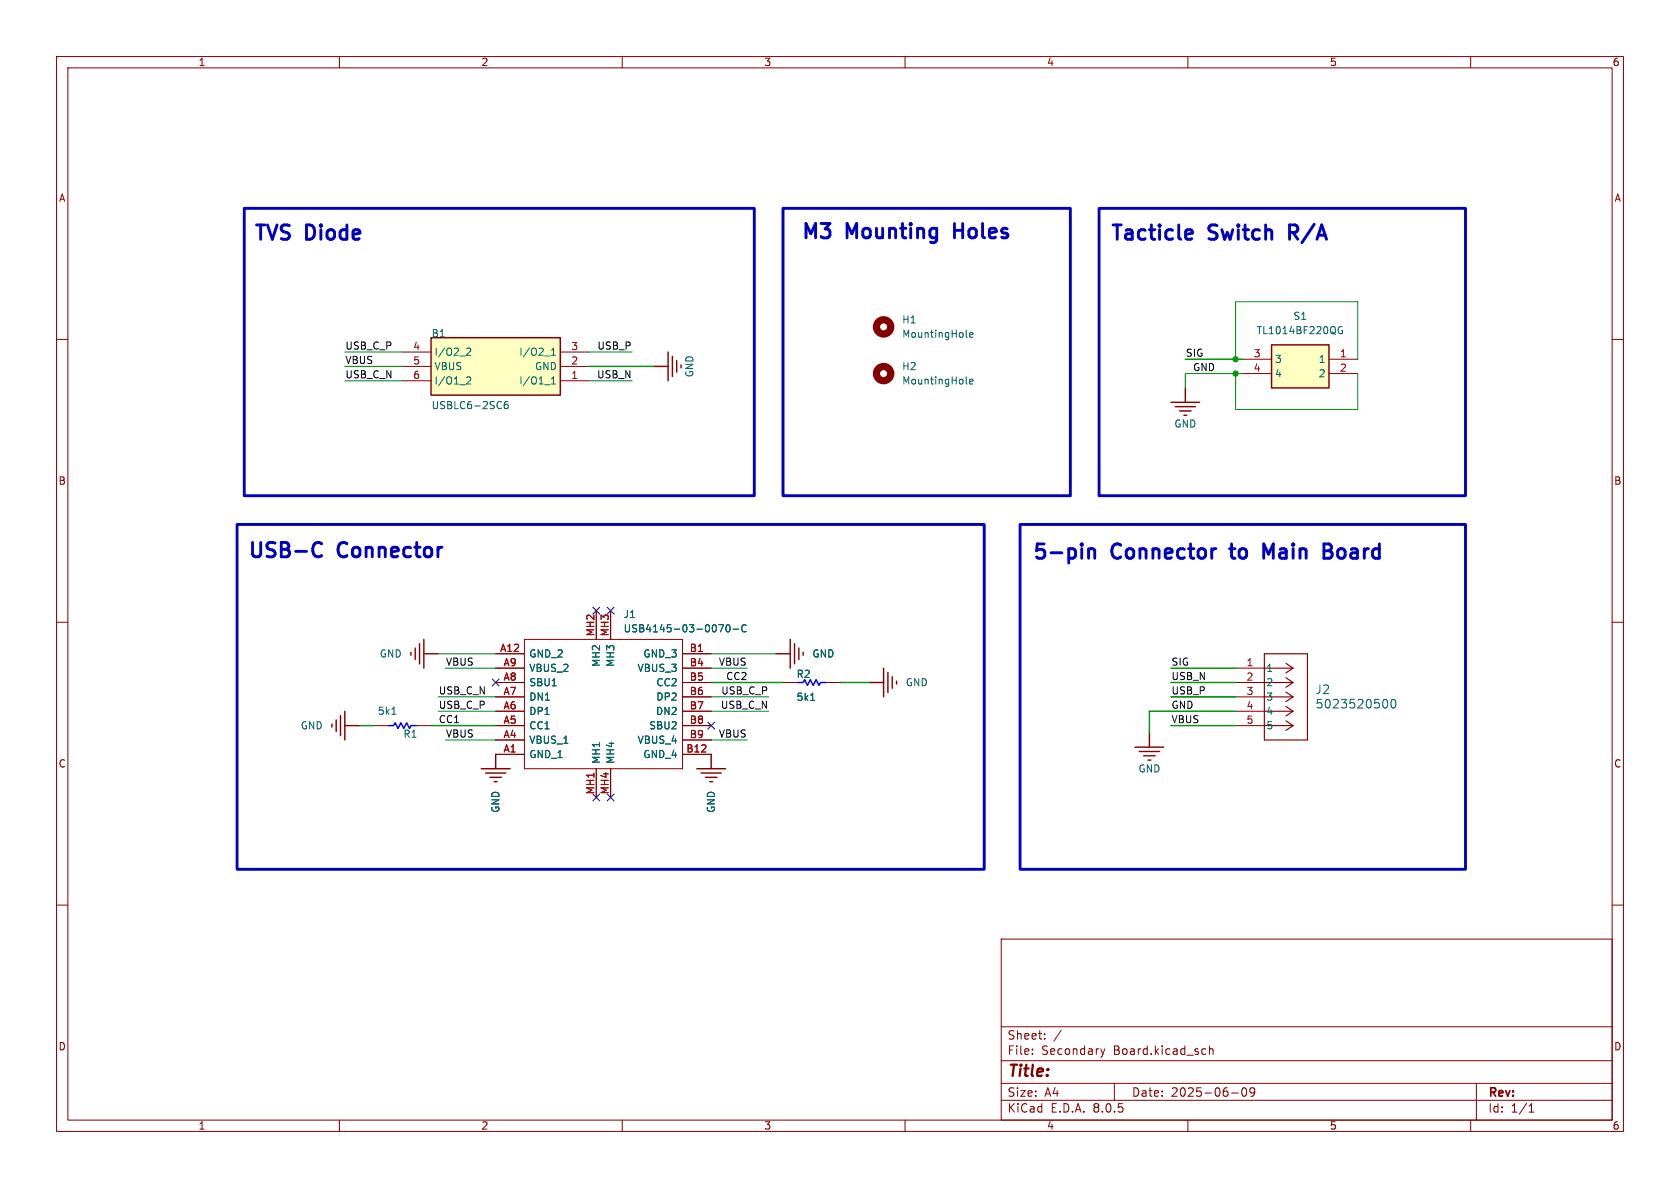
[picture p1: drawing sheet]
<svg xmlns="http://www.w3.org/2000/svg" width="297mm" height="210mm" viewBox="0 0 297 210" stroke-linecap="round" stroke-linejoin="round" font-family="sans-serif">
<g fill="none" stroke="#840000" stroke-width=".18">
<path d="M10 10h277v190h-277zM12 12h273v186h-273zM60 10v2M110 10v2M160 10v2M210 10v2M260 10v2M10 60h2M285 60h2M10 110h2M87.6 118.1h5.1M87.6 115.6h5.1"/>
<path d="M92.7 113h27.9v22.9h-27.9zM105.4 108v5M107.9 108v5M120.6 118.1h5.1M120.6 115.6h5.1M218.4 118.1h5.1M285 110h2M66 128.3h2.6M73.7 128.3h2.5M87.6 120.7h5.1M87.6 123.2h5.1M87.6 125.7h5.1"/>
<path d="M87.6 128.3h5.1M87.6 133.4h5.1M87.6 130.8h5.1M105.4 135.9v5.1M107.9 135.9v5.1M120.6 120.7h5.1M120.6 123.2h5.1M120.6 125.7h5.1M120.6 128.3h5.1M120.6 133.4h5.1M120.6 130.8h5.1M138.4 120.7h2.6"/>
<path d="M146 120.7h2.6M218.4 120.7h5.1M218.4 123.2h5.1M218.4 125.7h5.1M218.4 128.3h5.1M10 160h2M285 160h2M177 166h108v32h-108zM60 198v2M110 198v2M160 198v2M177 194.5h108"/>
<path d="M177 191.5h108M177 187.5h108M177 181.5h108M182.5 186.3v.1M182.5 185.5v.1M184.7 183.6v.1M184.7 182.8v.1M187.6 182.1l-1.3 2M194.6 185.4l.4 1M195 186.4l-.3 .4M195.3 185.4l-.3 1M197 191.5v3"/>
<path d="M210 198v2M212.7 185.4l.5 .1M213.2 186.3l-.5 .1M213.8 185.5l.2-.1 .4 .1 .1 .9M213.8 184.9v1.5M217.7 193.2h1.2M219.7 192.4l.2-.1a.81 .81 0 0 1 .6 .6 .81 .81 0 0 1-.3 .8l-.2 .1a.81 .81 0 0 1-.3-1.4zM221.8 192.9l-.3 .3h-.3l-.2-.3 .1-.5 .4-.1 .2 .1a.99 .99 0 0 1-.3 1.4h-.3M260 198v2M261 191.5v6.5M270.3 196.6h.9M270.3 195.5l.4-.4v1.5"/>
</g>
<path d="M68.6 128.3h1l.2-.5 .6 1 .5-1 .5 1 .5-1 .5 1 .2-.5h1.1M141 120.7h1l.2-.6 .5 1.1 .6-1.1 .5 1.1 .5-1.1 .5 1.1 .2-.5h1" fill="none" stroke="#00f" stroke-width=".25"/>
<path d="M170.8 59.5l.2 .1M171.4 59.2l.6-.1v-.3h-.4l-.2 .2 .1 .6h.5M170.8 67.7l.2 .2M171.4 67.5l.6-.2v-.2l-.4-.1-.2 .2 .1 .6h.5M127.1 110.4h.8l-.5 1.3M128.5 110.6l.1-.2a.68 .68 0 0 1 .5 .7 .68 .68 0 0 1-.5 .6l-.1-.1-.2-.4zM129.6 111.2h1M131.9 110.6a.6 .6 0 0 0-.8 .4 .6 .6 0 0 0 .6 .7l.2-.1M69.3 126.3h.7M143.3 123.8h.7M244.8 123.6a.83 .83 0 0 1 .6 .7 .83 .83 0 0 1-.3 .8l-.3 .1M246 123.8l.3-.2a.83 .83 0 0 1 .6 .7 .83 .83 0 0 1-.4 .8l-.1 .1a.82 .82 0 0 1-.4-1.4z" fill="none" stroke="#006464" stroke-width=".18"/>
<g fill="none" stroke="#840000" stroke-width=".2">
<path d="M223.5 115.6h7.6v15.2h-7.6zM223.5 118.1h5.1M227.3 119.8l1.3 .9M227.3 117.3l1.3 .8M228.6 118.1l-1.3 .9M223.5 128.3h5.1M223.5 125.7h5.1M223.5 123.2h5.1M223.5 120.7h5.1M227.3 127.4l1.3 .9M227.3 124.9l1.3 .8M227.3 122.3l1.3 .9"/>
<path d="M228.6 128.3l-1.3 .8M228.6 125.7l-1.3 .9M228.6 123.2l-1.3 .8M228.6 120.7l-1.3 .8"/>
</g>
<g fill="none" stroke="#840000" stroke-width=".25">
<path d="M137.2 115.6h2.5M139.7 113v5.1M140.5 113.8v3.5M141.2 114.6v2M142 115.3v.5M156.2 118.1v5.1M157 118.9v3.5M157.7 119.6v2.1M85.1 135.9h5.1M85.9 136.7h3.5M86.6 137.4h2M87.4 138.2h.5"/>
<path d="M87.6 133.4v2.5M123.2 135.9h5.1M124 136.7h3.5M124.7 137.4h2M125.5 138.2h.5M125.7 133.4v2.5M153.7 120.7h2.5M158.5 120.4v.5M200.7 132.1h5M201.4 132.8h3.6M202.2 133.6h2M202.9 134.4h.6"/>
<path d="M203.2 129.5v2.6"/>
</g>
<g fill="none" stroke="#840000" stroke-width="1.3">
<circle cx="156.2" cy="57.8" r="1.27"/>
<circle cx="156.2" cy="66" r="1.27"/>
</g>
<path d="M224.8 61h10.1v7.6h-10.1z" fill="#ffffc2"/>
<g fill="none" stroke="#840000" stroke-width=".25">
<path d="M115.6 64.8h2.5M118.1 62.2v5.1M118.9 63v3.5M119.6 63.8v2M120.4 64.5v.5M207 71.1h5.1M207.8 71.9h3.5M208.5 72.6h2.1M209.3 73.4h.5M209.5 68.6v2.5M224.8 61h10.1v7.6h-10.1zM72.6 115.3v.5"/>
<path d="M73.4 114.6v2M74.2 113.8v3.5M74.9 113v5.1M74.9 115.6h2.6"/>
</g>
<path d="M219.7 63.5h5.1M219.7 66h5.1M234.9 63.5h5.1M234.9 66h5.1" fill="none" stroke="#840000" stroke-width=".18"/>
<path d="M237.3 57.8a.59 .59 0 0 0-.8 .6 .59 .59 0 0 0 .8 .5v-.4h-.2" fill="none" stroke="#006464" stroke-width=".18"/>
<path d="M76.2 59.7h22.9v10.2h-22.9z" fill="#ffffc2"/>
<path d="M76.2 59.7h22.9v10.2h-22.9zM58.7 128v.5M59.4 127.3v2M60.2 126.5v3.5M61 125.7v5.1M61 128.3h2.5" fill="none" stroke="#840000" stroke-width=".25"/>
<g fill="none" stroke="#840000" stroke-width=".18">
<path d="M71.1 67.3h5.1M71.1 64.8h5.1M71.1 62.2h5.1M99.1 67.3h5M99.1 64.8h5M99.1 62.2h5M87.6 115.6h5.1M87.6 118.1h5.1M105.4 108v5M107.9 108v5M120.6 115.6h5.1M120.6 118.1h5.1"/>
<path d="M87.6 133.4h5.1M87.6 130.8h5.1M87.6 128.3h5.1M87.6 125.7h5.1M87.6 123.2h5.1M87.6 120.7h5.1M105.4 135.9v5.1M107.9 135.9v5.1M120.6 133.4h5.1M120.6 130.8h5.1M120.6 128.3h5.1M120.6 125.7h5.1"/>
<path d="M120.6 123.2h5.1M120.6 120.7h5.1M138.4 120.7h2.6M146 120.7h2.6"/>
</g>
<path d="M82.5 66.7l.5-.1 .2 .4-.8 .9h.8M82.5 61.7l.5-.2 .2 .4-.8 .9h.8M89.7 71h-.3a.86 .86 0 0 0 0 1.2l.4-.1 .1-.4-.3-.2h-.2l-.3 .2M97.5 67.9h.7M97.5 61.9l.3-.4v1.3M97.5 67l.3-.4v1.3M97.5 62.8h.7M127.1 110.4h.8l-.5 1.3M128.5 110.6l.1-.2a.68 .68 0 0 1 .5 .7 .68 .68 0 0 1-.5 .6l-.1-.1-.2-.4zM129.6 111.2h1M131.9 110.6a.6 .6 0 0 0-.8 .4 .6 .6 0 0 0 .6 .7l.2-.1M143.3 123.8h.7" fill="none" stroke="#006464" stroke-width=".18"/>
<g fill="none" stroke="#0000c2" stroke-width=".51">
<path d="M43.2 36.8h90.1v50.8h-90.1zM138.4 36.8h50.8v50.8h-50.8zM194.3 36.8h64.8v50.8h-64.8zM210 40.6l.7 .1 .1 .5-1.2 .3M210.7 42.2l-.7 .1M41.9 92.7h132.1v61h-132.1zM55.8 96a.89 .89 0 0 1 1.1 .1M56.9 98.2a.89 .89 0 0 1-1.1 .1M180.3 92.7h78.8v61h-78.8zM192.4 97v1.7M192.4 97.2a.63 .63 0 0 1 1.1 .2v1.3M217.4 97h.9"/>
<path d="M225.1 96.1l-.8 1.9-.9-1.9v2.6M234.1 96.1h.8a.62 .62 0 0 1 .5 .7 .62 .62 0 0 1-.5 .6M234.1 97.4h.8M234.9 97.4a.68 .68 0 0 1 .6 .6 .68 .68 0 0 1-.5 .7h-.9"/>
</g>
<g fill="none" stroke="#009600" stroke-width=".18">
<path d="M61 67.3h10.1M61 62.2h10.1M61 64.8h10.1M104.1 67.3h7.7M104.1 62.2h7.7M218.4 63.5v-10.2h21.6v10.2M218.4 66v6.4h21.6v-6.4M219.7 66h-10.2v2.6M77.5 115.6h10.1M78.7 118.1h8.9M125.7 118.1h6.4M125.7 115.6h11.5"/>
<path d="M77.5 123.2h10.1M77.5 125.7h10.1M78.7 130.8h8.9M125.7 130.8h6.4M125.7 123.2h10.2M125.7 125.7h10.2"/>
</g>
<path d="M104.1 64.8h11.5M209.5 63.5h10.2M207 118.1h11.4M63.5 128.3h2.5M76.2 128.3h11.4M125.7 120.7h12.7M148.6 120.7h5.1M207 128.3h11.4M207 123.2h11.4M207 120.7h11.4M218.4 125.7h-15.2v3.8" fill="none" stroke="#009600" stroke-width=".25"/>
<path d="M104.8 107.3l1.2 1.3M106 107.3l-1.2 1.3M107.3 107.3l1.3 1.3M108.6 107.3l-1.3 1.3M87 120l1.2 1.3M88.2 120l-1.2 1.3M125.1 127.7l1.2 1.2M126.3 127.7l-1.2 1.2M104.8 140.4l1.2 1.2M106 140.4l-1.2 1.2M107.3 140.4l1.3 1.2M108.6 140.4l-1.3 1.2" fill="none" stroke="#000084" stroke-width=".18"/>
<g fill="#009600" stroke="#009600" stroke-width=".18">
<circle cx="218.4" cy="63.5" r=".46"/>
<circle cx="218.4" cy="66" r=".46"/>
</g>
<g font-size="3.5" fill="#0000c2">
<text x="44.6" y="43.2">TVS</text>
<text x="54.1" y="43.2">Diode</text>
<text x="141.4" y="42.9">M3</text>
<text x="149.7" y="42.9">Mounting</text>
<text x="169.7" y="42.9">Holes</text>
<text x="196" y="43.2">Tacticle</text>
<text x="213.7" y="43.2">Switch</text>
<text x="228.9" y="43.2">R/A</text>
<text x="43.5" y="99.3">USB-C</text>
<text x="59.8" y="99.3">Connector</text>
<text x="182.3" y="99.6">5-pin</text>
<text x="196.6" y="99.6">Connector</text>
<text x="218.6" y="99.6">to</text>
<text x="225.3" y="99.6">Main</text>
<text x="237" y="99.6">Board</text>
</g>
<text font-size="2.8" fill="#840000" x="178" y="190.9">Title:</text>
<g font-size="2.1" fill="#006464">
<text x="232.5" y="122.9">J2</text>
<text x="232.5" y="125.5">5023520500</text>
</g>
<g font-size="2.1" fill="#840000">
<text x="178" y="184">Sheet:</text>
<text x="178" y="186.7">File:</text>
<text x="184.1" y="186.7">Secondary</text>
<text x="196.9" y="186.7">Board.kicad_sch</text>
<text x="178" y="196.9">KiCad</text>
<text x="178" y="194.1">Size:</text>
<text x="184.7" y="194.1">A4</text>
<text x="185.7" y="196.9">E.D.A.</text>
<text x="193.3" y="196.9">8.0.5</text>
<text x="200" y="194.1">Date:</text>
<text x="207" y="194.1">2025-06-09</text>
<text x="263" y="194.3">Rev:</text>
<text x="263" y="196.9">Id:</text>
<text x="267.1" y="196.9">1/1</text>
</g>
<g font-size="1.8" fill="#840000">
<text x="35" y="11.9">1</text>
<text x="85" y="11.9">2</text>
<text x="135" y="11.9">3</text>
<text x="185" y="11.9">4</text>
<text x="235" y="11.9">5</text>
<text x="285" y="11.9">6</text>
<text x="10.3" y="35.9">A</text>
<text x="285.3" y="35.9">A</text>
<text x="10.3" y="85.9">B</text>
<text x="285.3" y="85.9">B</text>
<text x="10.3" y="135.9">C</text>
<text x="285.3" y="135.9">C</text>
<text x="10.3" y="185.9">D</text>
<text x="285.3" y="185.9">D</text>
<text x="35" y="199.9">1</text>
<text x="85" y="199.9">2</text>
<text x="135" y="199.9">3</text>
<text x="185" y="199.9">4</text>
<text x="235" y="199.9">5</text>
<text x="285" y="199.9">6</text>
</g>
<g font-size="1.8" fill="#006464">
<text x="76.2" y="59.8">B1</text>
<text x="159.4" y="57.4">H1</text>
<text x="159.4" y="59.9">MountingHole</text>
<text x="222.1" y="59.3">TL1014BF220QG</text>
<text x="228.6" y="56.7">S1</text>
<text x="76.7" y="63.1">I/O2_2</text>
<text x="76.7" y="65.6">VBUS</text>
<text x="91.7" y="63.1">I/O2_1</text>
<text x="94.5" y="65.6">GND</text>
<text x="159.4" y="65.6">H2</text>
<text x="225.3" y="64.4">3</text>
<text x="233" y="64.4">1</text>
<text x="76.7" y="68.2">I/O1_2</text>
<text x="91.7" y="68.2">I/O1_1</text>
<text x="122.8" y="66.8" transform="rotate(-90 122.8 66.8)">GND</text>
<text x="159.4" y="68.2">MountingHole</text>
<text x="225.3" y="66.9">4</text>
<text x="233" y="66.9">2</text>
<text x="76.2" y="72.5">USBLC6-2SC6</text>
<text x="207.5" y="75.8">GND</text>
<text x="110.2" y="109.4">J1</text>
<text x="110.2" y="112">USB4145-03-0070-C</text>
<text x="67" y="116.4">GND</text>
<text x="93.5" y="116.4">GND_2</text>
<text x="93.5" y="119">VBUS_2</text>
<text x="106.3" y="118" transform="rotate(-90 106.3 118)">MH2</text>
<text x="108.8" y="118" transform="rotate(-90 108.8 118)">MH3</text>
<text x="112.6" y="119">VBUS_3</text>
<text x="113.6" y="116.4">GND_3</text>
<text x="143.5" y="116.4">GND</text>
<text x="223.8" y="119">1</text>
<text x="93.5" y="124.1">DN1</text>
<text x="93.5" y="121.5">SBU1</text>
<text x="115.9" y="121.5">CC2</text>
<text x="115.9" y="124.1">DP2</text>
<text x="140.7" y="120">R2</text>
<text x="140.7" y="124.1">5k1</text>
<text x="160" y="121.5">GND</text>
<text x="223.8" y="121.5">2</text>
<text x="223.8" y="124.1">3</text>
<text x="53.1" y="129.1">GND</text>
<text x="66.7" y="126.6">5k1</text>
<text x="71.2" y="130.6">R1</text>
<text x="93.5" y="131.7">VBUS_1</text>
<text x="93.5" y="129.1">CC1</text>
<text x="93.5" y="126.6">DP1</text>
<text x="112.6" y="131.7">VBUS_4</text>
<text x="114.7" y="129.1">SBU2</text>
<text x="115.9" y="126.6">DN2</text>
<text x="223.8" y="126.6">4</text>
<text x="223.8" y="129.1">5</text>
<text x="93.5" y="134.2">GND_1</text>
<text x="106.3" y="135.1" transform="rotate(-90 106.3 135.1)">MH1</text>
<text x="108.8" y="135.1" transform="rotate(-90 108.8 135.1)">MH4</text>
<text x="113.6" y="134.2">GND_4</text>
<text x="201.2" y="136.8">GND</text>
<text x="88.5" y="143.8" transform="rotate(-90 88.5 143.8)">GND</text>
<text x="126.6" y="143.8" transform="rotate(-90 126.6 143.8)">GND</text>
</g>
<g font-size="1.8" fill="#0f0f0f">
<text x="61" y="64.4">VBUS</text>
<text x="61" y="61.9">USB_C_P</text>
<text x="105.5" y="61.9">USB_P</text>
<text x="209.5" y="63.2">SIG</text>
<text x="210.8" y="65.7">GND</text>
<text x="61" y="67">USB_C_N</text>
<text x="105.4" y="67">USB_N</text>
<text x="78.7" y="117.8">VBUS</text>
<text x="127" y="117.8">VBUS</text>
<text x="207" y="117.8">SIG</text>
<text x="77.5" y="125.4">USB_C_P</text>
<text x="77.5" y="122.8">USB_C_N</text>
<text x="127.3" y="125.4">USB_C_N</text>
<text x="127.4" y="122.8">USB_C_P</text>
<text x="128.3" y="120.3">CC2</text>
<text x="207" y="120.3">USB_N</text>
<text x="207" y="122.8">USB_P</text>
<text x="207" y="125.4">GND</text>
<text x="77.5" y="127.9">CC1</text>
<text x="78.7" y="130.5">VBUS</text>
<text x="127" y="130.5">VBUS</text>
<text x="207" y="127.9">VBUS</text>
</g>
<g font-size="1.8" fill="#a90000">
<text x="73" y="62">4</text>
<text x="73" y="64.5">5</text>
<text x="100.9" y="64.5">2</text>
<text x="100.9" y="62">3</text>
<text x="221.5" y="63.2">3</text>
<text x="221.5" y="65.8">4</text>
<text x="236.8" y="63.2">1</text>
<text x="236.8" y="65.8">2</text>
<text x="73" y="67.1">6</text>
<text x="100.9" y="67.1">1</text>
<text x="105.2" y="112.6" transform="rotate(-90 105.2 112.6)">MH2</text>
<text x="107.7" y="112.6" transform="rotate(-90 107.7 112.6)">MH3</text>
<text x="88.3" y="115.3">A12</text>
<text x="88.9" y="117.9">A9</text>
<text x="121.8" y="115.3">B1</text>
<text x="121.8" y="117.9">B4</text>
<text x="220.3" y="117.9">1</text>
<text x="88.9" y="125.5">A6</text>
<text x="88.9" y="122.9">A7</text>
<text x="88.9" y="120.4">A8</text>
<text x="121.8" y="120.4">B5</text>
<text x="121.8" y="122.9">B6</text>
<text x="121.8" y="125.5">B7</text>
<text x="220.3" y="120.4">2</text>
<text x="220.3" y="122.9">3</text>
<text x="220.3" y="125.5">4</text>
<text x="88.9" y="130.6">A4</text>
<text x="88.9" y="128">A5</text>
<text x="121.8" y="128">B8</text>
<text x="121.8" y="130.6">B9</text>
<text x="220.3" y="128">5</text>
<text x="88.9" y="133.1">A1</text>
<text x="121.2" y="133.1">B12</text>
<text x="105.2" y="140.5" transform="rotate(-90 105.2 140.5)">MH1</text>
<text x="107.7" y="140.5" transform="rotate(-90 107.7 140.5)">MH4</text>
</g>
</svg>
